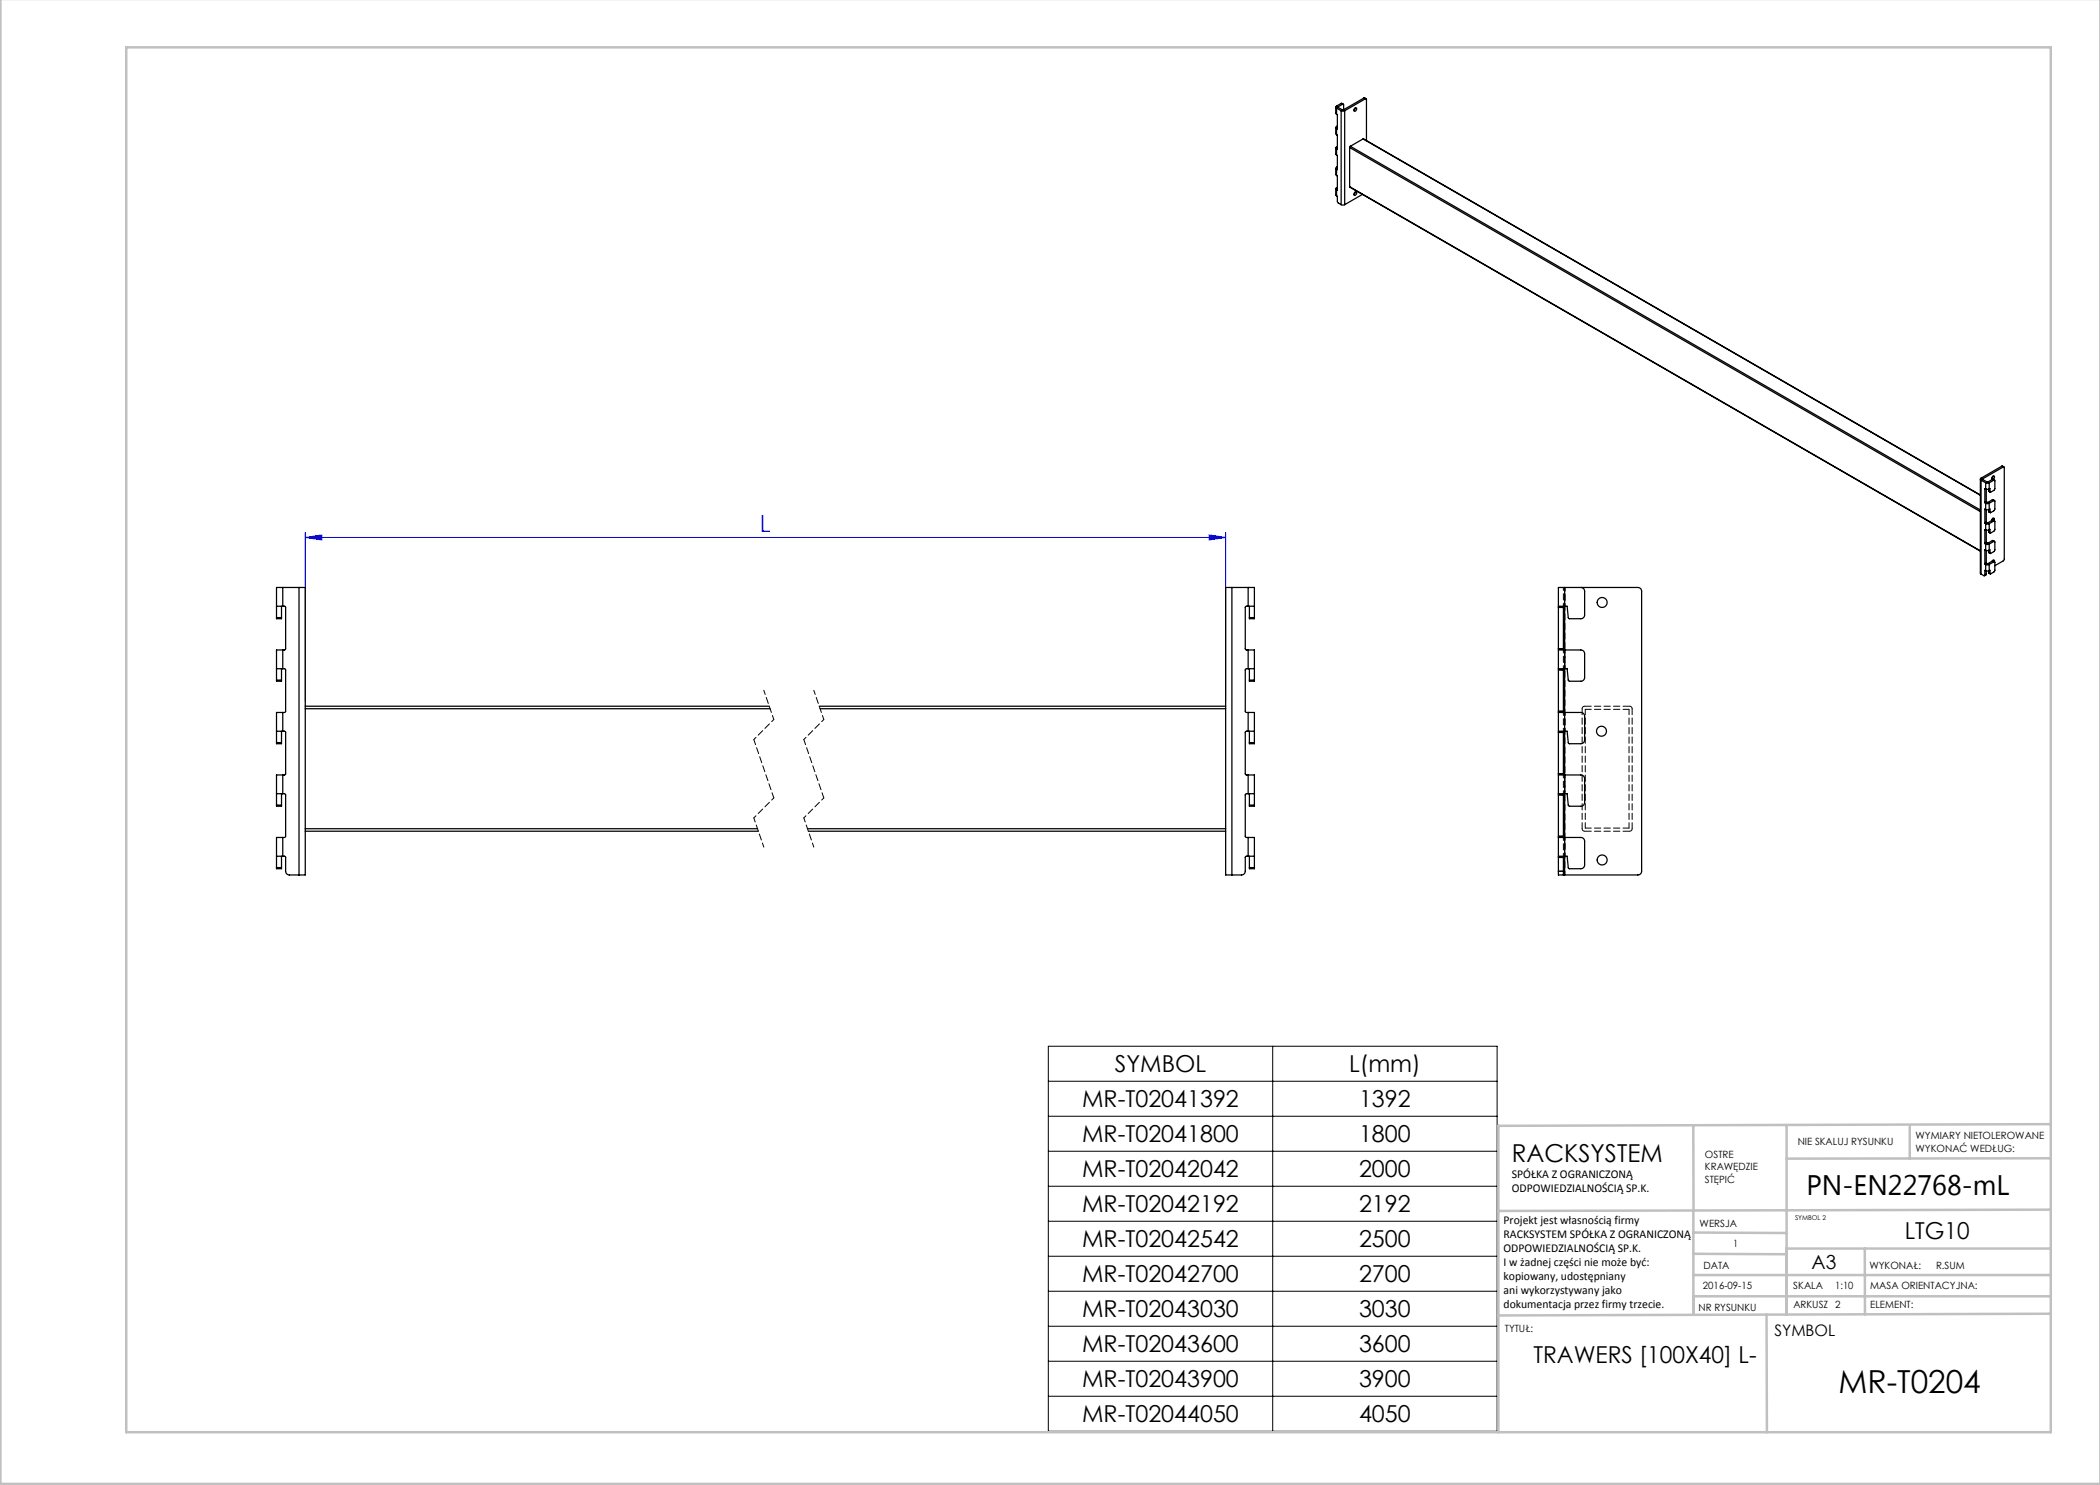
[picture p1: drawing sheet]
<svg xmlns="http://www.w3.org/2000/svg" width="420mm" height="297mm" viewBox="0 0 420 297" stroke-linecap="round" stroke-linejoin="round" font-family="sans-serif">
<path d="M61.1 107.5l3.3-.5v1zM61.1 106.5v33.7M61.1 107.5h184M241.8 107l3.3 .5-3.3 .5zM245.1 106.5v33.7" fill="none" stroke="#00f" stroke-width=".2"/>
<path d="M209.7 209.2h89.7v77.1h-89.7zM209.7 216.3h89.7M254.5 209.2v77.1M209.7 223.2h89.7M209.7 230.3h89.7M209.7 237.2h89.7M209.7 244.3h89.7M209.7 251.2h89.7M209.7 258.3h89.7M209.7 265.2h89.7M209.7 272.3h89.7M209.7 279.2h89.7" fill="none" stroke="#000" stroke-width=".2"/>
<path d="M152.8 138.1l2 5.8M162.8 138.1l2 5.8M150.8 163.6l2 5.8M160.8 163.6l2 5.8" fill="none" stroke="#000" stroke-width=".2" stroke-dasharray="1.3 .6" stroke-dashoffset=".4"/>
<path d="M154.8 143.9l-4 4M154.8 159.6l-4 4M164.8 143.9l-4 4M164.8 159.6l-4 4" fill="none" stroke="#000" stroke-width=".2" stroke-dasharray="1.3 .6" stroke-dashoffset=".7"/>
<path d="M150.8 147.9l4 11.7M160.8 147.9l4 11.7" fill="none" stroke="#000" stroke-width=".2" stroke-dasharray="1.3 .6" stroke-dashoffset=".2"/>
<g fill="none" stroke="#c0c0c0" stroke-width=".5">
<path d="M.1 -.1v296.9h419.9M25.2 9.5h385v276.9h-385zM338.7 225.2v16.9M357.3 225v37.9M382 225.4v6.3M410.1 224.8l-110.4 .4v61.2M410.1 231.7h-52.8M338.7 259.3h71.5M338.7 255h71.5M338.7 250.8l18.6 .1M338.7 246.5l18.6 .1M338.7 242.1v20.9"/>
<path d="M373 249.7v13.2M410.1 241.9l-110.4 .3M410.2 249.7h-52.9v13.2M353.3 262.9l.1 23.5M410.2 262.7l-110.5 .4"/>
</g>
<path d="M61.1 107.5l3.3-.5v1zM241.8 107l3.3 .5-3.3 .5z" fill="#00f"/>
<g fill="none" stroke="#000" stroke-width=".25">
<path d="M272.8 19.6l.4 .1M272.8 19.6l-4.1 2.4M272.8 19.6l.3 .2M273.1 19.8l.2 .1v8.2M273.1 19.8l-4.2 2.4M267.2 21.4v1.2l.1 .2M267.2 25.5v1.2l.1 .2M267.2 29.6v1.2l.1 .2M267.2 33.7v1.2l.1 .2M267.2 37.7v1.3l.1 .2M267.3 39.2l.2 .1v1.2l.7 .4M267.3 35.1l.2 .2v2.7"/>
<path d="M267.3 31l.2 .2v2.7M267.3 26.9l.2 .2v2.7M267.3 22.8l.2 .2v2.7M267.3 21.2l-.1 .2 .1 .2M267.3 25.3l-.1 .2 .1 .2M267.3 29.4l-.1 .2 .1 .2M267.3 33.5l-.1 .2 .1 .2M267.3 37.5l-.1 .2 .1 .3M267.3 21.2l.3 .2M267.3 21.6v1.2M267.3 25.7v1.2M267.3 29.8v1.2"/>
<path d="M267.3 33.9v1.2M267.3 38v1.2M267.3 38h.1M267.3 33.9h.1M267.3 29.8h.1M267.3 25.7l.1 .1M267.3 21.6l.9 .6M267.3 25.3l.2 .1M267.3 29.4l.2 .1M267.3 33.5l.2 .1M267.3 37.5l.2 .1M267.5 38h-.1"/>
<path d="M267.5 33.9h-.1M267.5 29.8h-.1M267.5 25.7l-.1 .1M267.5 25.2l-.2 .1M267.5 29.3l-.2 .1M267.5 33.4l-.2 .1M267.5 37.5h-.2M267.5 25.6l-.2 .1M267.5 29.7l-.2 .1M267.5 33.8l-.2 .1M267.5 37.9l-.2 .1M267.6 21.4v.1"/>
<path d="M267.6 21.5l-.3 .1M267.6 21.5l.9 .5M268.2 20.7l.5 .1M268.2 20.7l-.9 .5M268.2 20.7l.3 .1M268.2 22.2h.7M268.2 22.2v18.7M268.5 20.8l.2 .1v1M268.5 20.8l-.9 .6M268.5 22h.2M268.5 22l-.3 .2M268.7 22l.2 .2"/>
<path d="M268.9 22.2v18.7M269.9 37.3l126.2 72.9M269.9 29.5v7.8M269.9 29.5l126.2 72.8M270.1 29.3l-.2 .2M270.1 29.3l126 72.7M271 21.7a.22 .22 0 0 1 .3-.1 .22 .22 0 0 1 0 .3 .28 .28 0 0 1-.2 .3 .28 .28 0 0 1-.3-.1zM271 38.5a.22 .22 0 0 1 .3-.1 .22 .22 0 0 1 0 .3 .28 .28 0 0 1-.2 .4 .28 .28 0 0 1-.3-.2zM271.1 21.6l-.3 .5M271.1 38.4l-.3 .5M272.5 38.9l-3.6 2M272.6 27.8l123.5 71.2"/>
<path d="M272.6 27.8l-2.5 1.5M272.6 27.8l123.5 71.3M268.2 40.9h.7M396.1 95.8v18.8l.1 .2M396.2 95.6l-.1 .2 .1 .2M396.2 95.6l.3 .2M396.2 96l.9 .6M396.2 96v18.8M396.5 95.8v.1M396.5 95.9l-.3 .1M396.5 95.9l.9 .5M397 97.8v2.7"/>
<path d="M397 97.7v.1M397 97.7l.1 .1M397.1 96.6h.7M397.1 97.8h.7M397.1 96.6v1.2M397.3 97.8v2.5M397.4 96.4h.2M397.4 96.4l-.3 .2M397.6 96.4l.2 .2M397.7 97.8l.1 .5M397.8 98.3h.1M397.8 98.3l.3 .2"/>
<path d="M397.8 96.6v1.2M398.3 95.7a.31 .31 0 0 1 .2-.4 .31 .31 0 0 1 .4 .1l-.3 .5M398.3 95.7l.1 .2M398.5 100l.4 .1M398.5 95.9l.3 .1M398.5 95.9l-.9 .5M398.5 100l.3 .1M398.5 100l-.9 .5M398.6 95.2l-.3 .5M398.6 95.9h-.1M398.6 95.9l.3 .1M398.8 96l.2 .2-.1 1.7-.8 .6-.1-.8-.2 .1"/>
<path d="M398.8 96l-1 .6M400.4 93.2l.4 .2M400.4 93.2l.2 .2M400.4 93.2l-4.2 2.4M400.6 93.4l.3 .1-.1 18.4-.2 .3-1.6 .9M400.6 93.4l-4.1 2.4M56.6 117.5h-1.3v6M56.6 117.5h3.2M56.6 117.5v3.7M59.8 117.5h1.3v57.5h-1.3M59.8 117.5v57.5M246.4 117.5h-1.3v57.5h1.3"/>
<path d="M246.4 117.5v57.5M246.4 117.5h3.2M249.6 117.5h1.3v6M249.6 117.5v3.7M312.9 117.5h-1.2v3.7M312.9 117.5h14.7a.75 .75 0 0 1 .7 .7v56a.75 .75 0 0 1-.7 .8h-14.7M312.9 117.5v57.5M316.2 117.5a.75 .75 0 0 1 .7 .7v4.8a.75 .75 0 0 1-.7 .7h-2.4l-.4-2.5h-1.7M396.2 114.8l.6 .4 .2-.2M397 100.5v.1M397 104.6v.1M397 108.6v.2"/>
<path d="M397 112.7v.1M397 101.9v2.7M397 105.9v2.7M397 110v2.7M397 114.1v.9M397 101.8v.1M397 105.9h.1M397 110h.1M397 114.1h.1M397 100.6l.1 .1M397 101.8l.1 .1M397 104.7h.1"/>
<path d="M397 105.9l.1 .1M397 108.8h.1M397 112.8l.1 .1M397.1 100.7h.7M397.1 101.9h.7M397.1 104.7h.7M397.1 106h.7M397.1 108.8h.7M397.1 110h.7M397.1 112.9h.7M397.1 114.1h.7M397.1 100.7v1.2"/>
<path d="M397.1 104.7v1.3M397.1 108.8v1.2M397.1 112.9v1.2M397.3 100.3v.1M397.3 104.4v.1M397.3 108.5v.1M397.3 112.6v.1M397.3 114.8l-.4 .3M397.3 100.3l-.3 .2M397.3 101.9v2.5M397.3 106v2.5M397.3 110.1v2.5"/>
<path d="M397.3 114.2v.6M397.3 104.4l-.3 .2M397.3 108.5l-.3 .1M397.3 112.6l-.3 .1M397.3 114.8l-.3 .2M397.3 100.4l-.3 .2M397.3 100.4l.1 .1M397.3 104.5l-.3 .2M397.3 104.5l.1 .1M397.3 108.6l-.3 .2M397.3 108.6l.1 .1M397.3 112.7l-.3 .1"/>
<path d="M397.3 112.7h.1M397.4 100.5h.2M397.4 104.6h.2M397.4 108.7h.2M397.4 112.7h.2M397.4 100.5l-.3 .2M397.4 104.6l-.3 .1M397.4 108.7l-.3 .1M397.4 112.7l-.3 .2M397.6 100.5l.2 .2M397.6 104.6l.2 .1M397.6 108.7l.2 .1"/>
<path d="M397.6 112.7l.2 .2M397.7 101.9l.1 .4M397.7 106l.1 .4M397.7 110.1l.1 .4M397.7 114.2l.1 .4M397.8 102.3v.1M397.8 106.4l.3 .2M397.8 110.5l.3 .2M397.8 114.6h.1M397.8 102.3l.3 .2M397.8 114.6l.3 .2M397.8 106.4l.2 .2"/>
<path d="M397.8 110.5l.2 .2M397.8 100.7v1.2M397.8 104.7v1.3M397.8 108.8v1.2M397.8 112.9v1.2M397.8 106l.2-.1v.7M397.8 110h.2v.7M398.5 112.2l.4 .1a.24 .24 0 0 0-.2-.3 .24 .24 0 0 0-.3 .2M398.5 104l.4 .2M398.5 108.1l.4 .2M398.5 104l.3 .2M398.5 104l-.9 .6"/>
<path d="M398.5 108.1l.3 .2M398.5 108.1l-.9 .6M398.5 112.2l.3 .2M398.5 112.2l-.9 .5M398.6 103.7l-.3 .4a.31 .31 0 0 1 .1-.4 .31 .31 0 0 1 .5 .1l-.1 .3M398.6 112v.2M398.8 100.1l.2 .1-.1 1.8-.8 .5-.1-.7-.2 .1M398.8 104.2l.2 .1v1.7l-.2 .2-.8 .4M398.8 108.3l.2 .1v1.7l-.2 .2-.8 .4M398.8 112.4l.2 .1-.1 1.8-.8 .5-.1-.8-.2 .1M398.8 100.1l-1 .6M398.8 104.2l-1 .5"/>
<path d="M398.8 108.3l-1 .5M398.8 112.4l-1 .5M55.3 133.7h1.3M55.3 121.2h1.3M55.3 123.5v.2h1v-.2M55.3 136v.2h1v-.2M55.3 123.5h1M55.3 136h1M56.3 121.2v2.3M56.3 133.7v2.3M56.6 130h-1.3v6M56.6 133.7l.4 .1 .1 .2v8.2l-.1 .3h-.4"/>
<path d="M56.6 121.2l.4 .1 .1 .2v8.2l-.1 .3h-.4M56.6 130v3.7M249.6 121.2l-.4 .1-.1 .2v8.2l.1 .3h.4M249.6 133.7l-.4 .1-.1 .2v8.2l.1 .3h.4M249.6 121.2h1.3M249.6 130h1.3v6M249.6 133.7h1.3M249.6 130v3.7M249.9 123.5v.2h1v-.2M249.9 136v.2h1v-.2M249.9 121.2v2.3M249.9 133.7v2.3"/>
<path d="M249.9 123.5h1M249.9 136h1M311.7 130h4.5a.75 .75 0 0 1 .7 .7v4.8a.75 .75 0 0 1-.7 .7h-2.4l-.4-2.5h-1.7M311.7 121.2v.3M311.7 129.7v.3M311.7 133.7v.3M311.7 121.5v8.2M311.7 130v3.7M311.7 134v8.2M311.7 121.5h1M311.7 129.7h1M311.7 134h1"/>
<path d="M312.7 121.2v.3M312.7 129.7v.3M312.7 133.7v.3M312.7 121.5v8.2M312.7 134v8.2M55.3 146.2h1.3M55.3 158.7h1.3M55.3 148.5v.2h1v-.2M55.3 148.5h1M56.3 146.2v2.3M56.3 158.7v2.3M56.6 142.5h-1.3v6"/>
<path d="M56.6 155h-1.3v6M56.6 158.7l.4 .1 .1 .2v8.2l-.1 .3h-.4M56.6 146.2l.4 .1 .1 .2v8.2l-.1 .3h-.4M56.6 142.5v3.7M56.6 155v3.7M61.1 141.7h92.9M61.1 141.2h92.8M163.8 141.2h81.3M164 141.7h81.1M249.6 146.2l-.4 .1-.1 .2v8.2l.1 .3h.4M249.6 158.7l-.4 .1-.1 .2v8.2l.1 .3h.4M249.6 142.5h1.3v6"/>
<path d="M249.6 146.2h1.3M249.6 158.7h1.3M249.6 155h1.3v6M249.6 142.5v3.7M249.6 155v3.7M249.9 148.5v.2h1v-.2M249.9 146.2v2.3M249.9 158.7v2.3M249.9 148.5h1M311.7 142.5h4.5a.75 .75 0 0 1 .7 .7v4.8a.75 .75 0 0 1-.7 .7h-2.4l-.4-2.5h-1.7M311.7 155h4.5a.75 .75 0 0 1 .7 .7v4.8a.75 .75 0 0 1-.7 .7h-2.4l-.4-2.5h-1.7M311.7 146.2v.3"/>
<path d="M311.7 154.7v.3M311.7 142.2v.3M311.7 158.7v.3M311.7 142.5v3.7M311.7 146.5v8.2M311.7 155v3.7M311.7 159v8.2M311.7 146.5h1M311.7 154.7h1M311.7 142.2h1M311.7 159h1M312.7 146.2v.3"/>
<path d="M312.7 154.7v.3M312.7 142.2v.3M312.7 158.7v.3M312.7 146.5v8.2M312.7 159v8.2M55.3 171.2h1.3M55.3 161v.2h1v-.2M55.3 173.5v.2h1v-.2M55.3 173.5h1M55.3 161h1M56.3 171.2v2.3M56.6 167.5h-1.3v6"/>
<path d="M56.6 171.2l.4 .1 .1 .1v2.8a.75 .75 0 0 0 .8 .8h1.9M56.6 167.5v3.7M61.1 166.2h90.6M61.1 165.7h90.4M161.5 165.7h83.6M161.7 166.2h83.4M249.6 171.2l-.4 .1-.1 .1v2.8a.75 .75 0 0 1-.8 .8h-1.9M249.6 171.2h1.3M249.6 167.5h1.3v6M249.6 167.5v3.7M249.9 161v.2h1v-.2M249.9 173.5v.2h1v-.2"/>
<path d="M249.9 173.5h1M249.9 171.2v2.3M249.9 161h1M311.7 167.5h4.5a.75 .75 0 0 1 .7 .7v4.8a.75 .75 0 0 1-.7 .7h-2.4l-.4-2.5h-1.7M311.7 171.2v.3M311.7 167.2v.3M311.7 174.2v.8h1M311.7 167.5v3.7M311.7 171.5v2.7M311.7 171.5h1M311.7 167.2h1M311.7 174.2h1"/>
<path d="M312.7 171.2v.3M312.7 167.2v.3M312.7 174.2v.8M312.7 175h.2M312.7 171.5v2.7"/>
<circle cx="320.4" cy="120.5" r="1"/>
<circle cx="320.3" cy="146.2" r="1"/>
<circle cx="320.4" cy="172" r="1"/>
</g>
<path d="M312.7 117.5v3.7M312.9 117.5v3.7M312.7 130v3.7M312.9 130v3.7M312.7 155v3.7M312.7 142.5v3.7M312.9 155v3.7M312.9 142.5v3.7M312.7 167.5v3.7M312.9 167.5v3.7" fill="none" stroke="#000" stroke-width=".2" stroke-dasharray="1.3 .6" stroke-dashoffset=".7"/>
<path d="M312.9 117.5v57.5M311.7 129.7h1M312.7 134h-1M312.7 121.5h-1M311.7 154.7h1M311.7 142.2h1M312.7 159h-1M312.7 146.5h-1M311.7 174.2h1M311.7 167.2h1M312.7 171.5h-1" fill="none" stroke="#000" stroke-width=".2" stroke-dasharray="1.3 .6" stroke-dashoffset=".5"/>
<path d="M317.1 141.9h8.7M326.4 141.7v24M316.4 165.7v-24M325.8 165.6h-8.7" fill="none" stroke="#000" stroke-width=".2" stroke-dasharray="1.3 .6" stroke-dashoffset=".1"/>
<path d="M325.8 141.9v23.7M317.1 165.6v-23.7" fill="none" stroke="#000" stroke-width=".2" stroke-dasharray="1.3 .6" stroke-dashoffset=".2"/>
<path d="M316.4 141.7l.2-.3 .3-.2M325.9 141.2l.4 .2 .1 .3M316.9 166.2l-.3-.1-.2-.4M326.4 165.7l-.1 .4-.4 .1" fill="none" stroke="#000" stroke-width=".2" stroke-dasharray="1.3 .6" stroke-dashoffset=".4"/>
<path d="M316.9 141.2h9M325.9 166.2h-9" fill="none" stroke="#000" stroke-width=".2" stroke-dasharray="1.3 .6" stroke-dashoffset="-.1"/>
<text font-size="6.3" x="367.7" y="278.5">MR-T0204</text>
<text font-size="5.6" x="361.3" y="239.1">PN-EN22768-mL</text>
<text font-size="4.9" x="302.4" y="232.4">RACKSYSTEM</text>
<text font-size="4.7" fill="#00f" x="152" y="106.5">L</text>
<g font-size="4.7">
<text x="223" y="214.4">SYMBOL</text>
<text x="269.8" y="214.4">L(mm)</text>
<text x="216.4" y="221.4">MR-T02041392</text>
<text x="271.8" y="221.4">1392</text>
<text x="216.4" y="228.4">MR-T02041800</text>
<text x="271.8" y="228.4">1800</text>
<text x="216.4" y="235.4">MR-T02042042</text>
<text x="271.8" y="235.4">2000</text>
<text x="216.4" y="242.4">MR-T02042192</text>
<text x="271.8" y="242.4">2192</text>
<text x="216.4" y="249.4">MR-T02042542</text>
<text x="271.8" y="249.4">2500</text>
<text x="380.9" y="247.8">LTG10</text>
<text x="216.4" y="256.4">MR-T02042700</text>
<text x="271.8" y="256.4">2700</text>
<text x="216.4" y="263.4">MR-T02043030</text>
<text x="271.8" y="263.4">3030</text>
<text x="216.4" y="270.4">MR-T02043600</text>
<text x="271.8" y="270.4">3600</text>
<text x="306.7" y="272.7">TRAWERS [100X40] L-</text>
<text x="216.4" y="277.4">MR-T02043900</text>
<text x="271.8" y="277.4">3900</text>
<text x="216.4" y="284.4">MR-T02044050</text>
<text x="271.8" y="284.4">4050</text>
</g>
<text font-size="3.9" x="362.3" y="253.8">A3</text>
<text font-size="3.2" x="354.9" y="267.2">SYMBOL</text>
<g font-size="2.4">
<text x="302.4" y="235.6">SPÓŁKA Z OGRANICZONĄ</text>
<text x="302.4" y="238.4">ODPOWIEDZIALNOŚCIĄ SP.K.</text>
<text x="300.7" y="244.7">Projekt jest własnością firmy</text>
<text x="300.7" y="247.5">RACKSYSTEM SPÓŁKA Z OGRANICZONĄ</text>
<text x="300.7" y="250.3">ODPOWIEDZIALNOŚCIĄ SP.K.</text>
<text x="300.7" y="253.1">I w żadnej części nie może być:</text>
<text x="300.7" y="256">kopiowany, udostępniany</text>
<text x="300.7" y="258.8">ani wykorzystywany jako</text>
<text x="300.7" y="261.6">dokumentacja przez firmy trzecie.</text>
</g>
<g font-size="2">
<text x="383.1" y="227.9">WYMIARY NIETOLEROWANE</text>
<text x="341" y="231.6">OSTRE</text>
<text x="359.5" y="228.9">NIE SKALUJ RYSUNKU</text>
<text x="383.1" y="230.4">WYKONAĆ WEDŁUG:</text>
<text x="341" y="234.1">KRAWĘDZIE</text>
<text x="341" y="236.6">STĘPIĆ</text>
<text x="339.9" y="245.4">WERSJA</text>
<text x="346.6" y="249.5">1</text>
<text x="340.6" y="257.7">2016-09-15</text>
<text x="340.7" y="253.8">DATA</text>
<text x="358.7" y="257.7">SKALA</text>
<text x="367" y="257.7">1:10</text>
<text x="373.9" y="253.8">WYKONAŁ:</text>
<text x="374.1" y="257.7">MASA ORIENTACYJNA:</text>
<text x="387.2" y="253.8">R.SUM</text>
<text x="339.7" y="262.3">NR RYSUNKU</text>
<text x="358.7" y="261.7">ARKUSZ 2</text>
<text x="374.1" y="261.7">ELEMENT:</text>
<text x="301" y="266.4">TYTUŁ:</text>
</g>
<text font-size="1.3" x="359" y="244">SYMBOL 2</text>
</svg>
